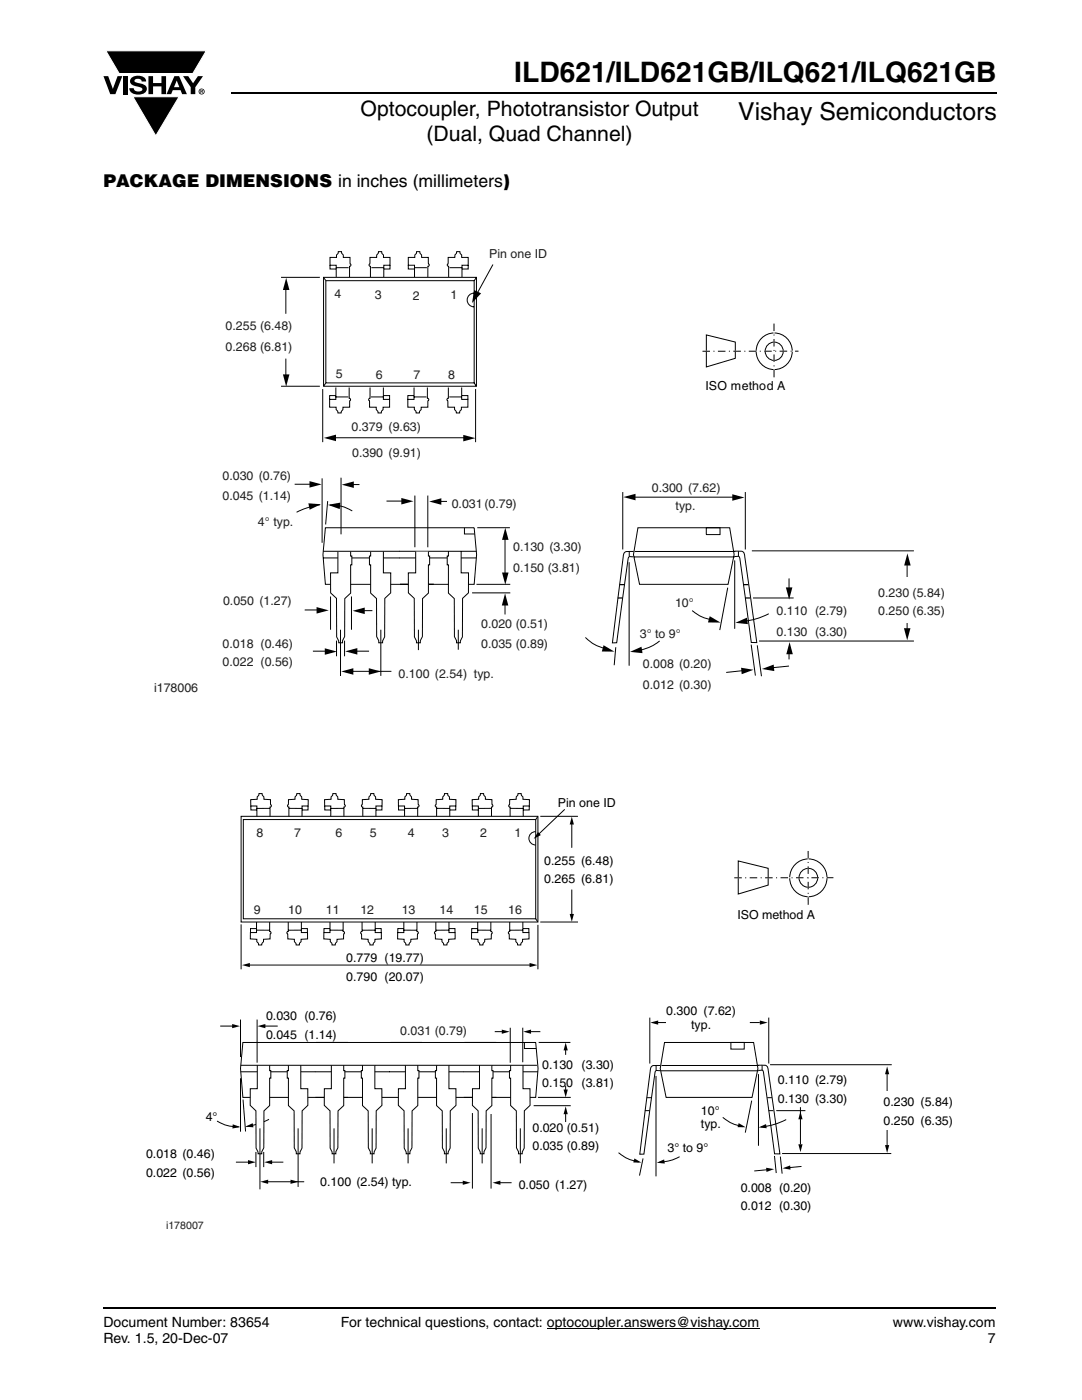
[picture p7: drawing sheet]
<svg xmlns="http://www.w3.org/2000/svg" width="216mm" height="279mm" viewBox="0 0 216 279" stroke-linecap="round" stroke-linejoin="round" font-family="sans-serif">
<path d="M109.1 265.1h42.4" fill="none" stroke="#000" stroke-width=".2"/>
<path d="M20.6 261h178" fill="none" stroke="#000" stroke-width=".36"/>
<path d="M20.6 10.1h20.7v17.2h-20.7z" fill="#fff"/>
<g fill="#000">
<path d="M20.6 15.2h1l.9 2.5 1-2.5h.9l-1.4 3.6h-1zM21.1 10.1h20.1l-2.7 4.6h-14.7zM24.6 15.2h.9v3.6h-.9zM26.3 15.5a2.1 2.1 0 0 1 2.8 .3l.1 .5h-.9a.79 .79 0 0 0-.7-.6 .79 .79 0 0 0-.8 .4l.3 .3 1 .3a1.08 1.08 0 0 1 1.2 1 1.08 1.08 0 0 1-1.1 1.1 1.73 1.73 0 0 1-2.4-1.2h.9a.96 .96 0 0 0 .8 .7 .96 .96 0 0 0 .9-.5 1.31 1.31 0 0 0-1.2-.6 1.03 1.03 0 0 1-1.1-.5 1.03 1.03 0 0 1 .2-1.2zM29.6 15.2h.9v1.4h1.7v-1.4h.9v3.6h-.9v-1.6h-1.7v1.6h-.9zM26.5 19.3h9.2l-4.6 7.8zM36.5 15.2h1.1l.9 1.4 1-1.4h1l-1.5 2.2v1.4h-.9v-1.4z"/>
<path d="M35.3 16.1l-.6 1.3h1.1zM34.8 15.2h.9l1.6 3.6h-1l-.3-.8h-1.5l-.3 .8h-1z"/>
<path d="M40.1 18v.2h.2v-.1zM40 17.9l.4 .1 .1 .1-.2 .2 .2 .3-.3-.3-.1 .3h-.1zM39.8 18.3a.46 .46 0 0 0 .9 0 .46 .46 0 0 0-.9 0zM39.6 18.3a.6 .6 0 0 1 1.2 0 .6 .6 0 0 1-1.2 0z"/>
</g>
<path d="M21.1 10.1h20.1l-2.7 4.6h-14.7zM26.5 19.3h9.2l-4.6 7.8z" fill="none" stroke="#fff" stroke-width=".2"/>
<path d="M46.1 18.6h152.8" fill="none" stroke="#000" stroke-width=".36"/>
<path d="M30.7 49.3h157.9v89.4h-157.9z" fill="#fff"/>
<path d="M64.5 111.3h15.3M64.9 105.3h29.7l.5 5.4-.5 5.9h-29.7l-.5-5.9z" fill="none" stroke="#000" stroke-width=".2"/>
<path d="M74 110.1h2.5v4.2h1.5v4l-1.2 1.1v7.7l-.5 .8v.4h-.7v-.4l-.4-.8-.1-7.6-1.1-1.1v-5.7h-.3v-1.7h.3z" fill="#fff"/>
<path d="M74 110.1v.9h-.3v1.7h.3v5.7l1.1 1.1 .1 7.6 .4 .8v.4h.7v-.4l.5-.8v-7.7l1.2-1.1v-4h-1.5v-4.2" fill="none" stroke="#000" stroke-width=".2"/>
<path d="M67.4 110.1h2.6v.9h.2v1.7h-.2v5.7l-1.2 1.1v7.6l-.5 .8 .1 .4h-.8v-.4l-.4-.8-.1-7.7-1.1-1.1v-4h1.4z" fill="#fff"/>
<g fill="none" stroke="#000" stroke-width=".2">
<path d="M56.1 55.3h7.7M57 56.8v5.8M64.6 55.3h30.5v21.8h-30.5zM64.6 55.4l.4 .6M65 56h29.6v20.4h-29.6zM94.6 58.5a1.37 1.37 0 0 0-1.4 1.4 1.37 1.37 0 0 0 1.4 1.3M95 55.4l-.4 .6M98.4 52.8l-3.7 6.7M56.1 77.1h7.7M57 71.6v4.1M64.4 77.6v10.6M65 76.4l-.4 .7"/>
<path d="M94.6 76.4l.4 .7M94.9 77.6v10.6M58.8 96.6h3.2M64.3 95.5v12.8M66 87.4h27.4M68 95.3v11.3M70 96.7h1.7M124.3 98.2v11.5M125.9 99.2h21M148.7 98.2v11.5M63.8 100.7l-2.2 .5-2.4 1M64.5 110h15.3"/>
<path d="M65.8 100.8l2.7 .3 1.8 .9M67.4 110.1v4.2h-1.4v4l1.1 1.1 .1 7.7 .4 .8v.4h.8l-.1-.4 .5-.8v-7.6l1.2-1.1v-5.7h.2v-1.7h-.2v-.9M79.7 111.3h15.4M92.7 105.3v1.3h2M94.2 118.3h7.6M95.1 116.6h6.7M95.2 105.3h6.6M100.8 106.6v8.7M100.8 119.8v2.8M125.5 112.2v20.7M126.4 110.1h-.7a1 1 0 0 0-1.4 1.1l-2.1 17.1h.9l2.3-17a.81 .81 0 0 1 .9-.2h.1M126.6 111.1h20"/>
<path d="M126.7 110.1h20M127.3 105.3h18.3l.9 5.4-1.2 5.9h-17.7l-1.2-5.9zM140.9 105.3h2.8v1.4h-2.8zM145.2 117.3l-1.6 8.4M146.5 110h.8a1 1 0 0 1 1.3 1.1l2.4 17.1h-1.1l-2.3-16.9a.81 .81 0 0 0-1-.3M146.6 111.8v13.7M150.3 119.3h8.1M157.4 115.4v3.1M62.4 130h2.7M67.1 127.9v3.1M67.9 125.7v9.2M68.8 127.9v3.1"/>
<path d="M69.5 134h8.6M71 130h2.6M76 125.7v9.2M116.8 127.2l1.6 1.3 2.4 1M122.9 129.2l-.3 3.6M131.6 127.9l-1.5 1-2.4 .9M138.1 121.9l1.7 1.1 2.5 .8M149.9 128.7l.8 6.1M151.1 128.8l.8 6.2M151.5 127.9h30.9M153.4 122.5l-2.2 .9-2.9 .6M157.4 129.4v2.2"/>
</g>
<g fill="#000">
<path d="M57.1 55.5l.7 2.4h-1.3zM94.6 57.9l1.4 .6-1.8 2zM56.5 74.7h1.3l-.7 2.4zM61.8 96l2.4 .7-2.4 .6zM64.6 87.4l2.4-.7v1.3zM68.2 96.7l2.4-.6v1.3zM92.4 86.8l2.5 .6-2.5 .7zM124.4 99.2l2.4-.6v1.3zM146.1 98.6l2.4 .7-2.4 .6zM61.5 100.4l2.5 .2-2.2 1.1zM65.4 100.8l2.5-.5-.1 1.3zM100.8 105.3l.7 2.4h-1.3z"/>
<path d="M100.2 114.3h1.3l-.7 2.4zM156.8 117.2h1.3l-.6 2.5zM64.8 129.4l2.4 .6-2.4 .7zM68.1 134l2.4-.6v1.3zM68.9 130l2.4-.7v1.3zM73.6 133.4l2.4 .6-2.4 .7zM100.8 118.4l.6 2.4h-1.3zM120.4 128.8l2.2 1.2h-2.5zM125.7 130.1l2.3-1 .2 1.3zM141.6 123l2.2 1.3-2.5-.1zM146.7 124.3l2.3-1 .2 1.3zM157.5 128.1l.7 2.5h-1.3z"/>
</g>
<path d="M79.8 116.6h6.8M123.3 119.3h.9M123.6 116.7h1M148.4 116.7h.9M148.7 119.3h.9" fill="none" stroke="#000" stroke-width=".25"/>
<path d="M89.5 110.1h2.5v4.2h1.5v4l-1.2 1.1v7.7l-.4 .8v.4h-.8v-.4l-.4-.8-.1-7.6-1.1-1.1v-5.7h-.3v-1.7h.3z" fill="#fff"/>
<path d="M79.7 110h15.4M89.5 110.1v.9h-.3v1.7h.3v5.7l1.1 1.1 .1 7.6 .4 .8v.4h.8v-.4l.4-.8v-7.7l1.2-1.1v-4h-1.5v-4.2M125.6 110v1M147.3 110v1M150 109.9h32.4M181 112.3v13.8M148.8 133.8l-3.9 .4M157.4 132.9l-4.1 .5" fill="none" stroke="#000" stroke-width=".2"/>
<path d="M181.1 110.4l.6 2.5h-1.3zM147.9 133.3l2.4 .4-2.3 .9zM152 133.5l2.4-.9 .1 1.3zM180.4 125.4h1.3l-.7 2.4z" fill="#000"/>
<path d="M180.5 115.1h1v9.1h-1z" fill="#fff"/>
<g fill="none" stroke="#000" stroke-width=".2">
<path d="M65.8 52.9v.8h1.2M67 53.4h2.6M67.1 55.3v-2.4h-1.3v-1.5h1.3v-.5l.4-.3v-.4h.6l.1 .4 .3 .3v.5h1.3v1.1l.2 .3v.2l-.3 .1v2.2M73.9 55.3v-2.2l-.2-.1-.1-.2 .2-.3v-1.1h1.4v-.5l.3-.3v-.4h.7v.4l.3 .3v.5h1.3v1.5h-1.2v2.4M74.1 53.4h2.5M77.8 52.9v.8h-1.2M81.5 52.9v.8h1.1M82.6 53.4h2.6M82.7 55.3v-2.4h-1.2v-1.5h1.3v-.5l.3-.3v-.4h.7v.4l.3 .3v.5h1.4v1.1l.1 .3v.2l-.2 .1v2.2M89.5 55.3v-2.2l-.2-.1-.1-.2 .2-.3v-1.1h1.4v-.5l.3-.3v-.4h.7v.4l.3 .3v.5h1.3v1.5h-1.2v2.4M89.7 53.4h2.5M93.4 52.9v.8h-1.2"/>
<path d="M67 78.9h-1.2v.8M67 79.2h2.5M67 77.3v2.4h-1.2v1.6h1.3v.5l.3 .3v.3h.7v-.3l.3-.3v-.5h1.4v-1.2l.1-.3v-.2l-.2-.1v-2.2M73.8 77.3v2.2l-.2 .1v.2l.1 .3v1.2h1.4v.5l.3 .3v.3h.7v-.3l.3-.3v-.5h1.3v-1.6h-1.2v-2.4M74 79.2h2.6M76.6 78.9h1.1v.8M82.6 78.9h-1.2v.8M82.6 79.2h2.5M82.6 77.3v2.4h-1.2v1.6h1.3v.5l.3 .3v.3h.7v-.3l.3-.3v-.5h1.4v-1.2l.2-.3-.1-.2-.2-.1v-2.2M89.5 77.3v2.2l-.3 .1v.2l.2 .3v1.2h1.3v.5l.3 .3 .1 .3h.6v-.3l.4-.3v-.5h1.3v-1.6h-1.3v-2.4M89.6 79.2h2.6M92.2 78.9h1.2v.8"/>
</g>
<path d="M82.9 110.1h2.6v.9h.2v1.7h-.2v5.7l-1.2 1.1v7.6l-.4 .8v.4h-.8v-.4l-.4-.8v-7.7l-1.2-1.1v-4h1.4z" fill="#fff"/>
<path d="M82.8 98.9v10.3M85.4 98.9v10.3M65.4 100l-.4 4.7M66 119v6.7M70.1 119v6.7M77.1 100h3.2M82.9 110.1v4.2h-1.4v4l1.2 1.1v7.7l.4 .8v.4h.8v-.4l.4-.8v-7.6l1.2-1.1v-5.7h.2v-1.7h-.2v-.9M87.5 100.1h1.7M60.8 121.7h2.6M71.7 121.9h2.6M83.5 125.7v4M91.4 125.7v4" fill="none" stroke="#000" stroke-width=".2"/>
<path d="M80.1 99.4l2.4 .6-2.4 .7zM85.6 100.1l2.5-.7v1.3zM63.2 121.2l2.4 .6-2.4 .7zM70.4 121.9l2.4-.6v1.3z" fill="#000"/>
<path d="M140.9 66.8l5.8 1.5v3.2l-5.8 1.7z" fill="#fff"/>
<path d="M140.9 66.8l5.8 1.5v3.2l-5.8 1.7z" fill="none" stroke="#000" stroke-width=".2"/>
<circle cx="154.5" cy="70.1" r="3.6" fill="#fff"/>
<circle cx="154.5" cy="70.1" r="3.6" fill="none" stroke="#000" stroke-width=".2"/>
<circle cx="154.5" cy="70.1" r="1.81" fill="#fff"/>
<circle cx="154.5" cy="70.1" r="1.81" fill="none" stroke="#000" stroke-width=".2"/>
<path d="M140.2 70.1h19.1z" fill="#fff"/>
<path d="M140.2 70.1h19.1" fill="none" stroke="#000" stroke-width=".2" stroke-dasharray="1.5 .7 .2 .7" stroke-linecap="butt"/>
<path d="M154.4 64.6l.1 10.7z" fill="#fff"/>
<path d="M154.5 75.3l-.1-10.7" fill="none" stroke="#000" stroke-width=".2" stroke-dasharray="1.5 .7 .2 .7" stroke-linecap="butt"/>
<path d="M29.1 158.3h161v87.6h-161z" fill="#fff"/>
<g fill="none" stroke="#000" stroke-width=".2">
<path d="M48.1 162.9l.4 .6M50.1 160.9v.7h1.1M51.3 163.2v-2.3h-1.3v-1.3l1.3-.1v-.5l.3-.3 .1-.3h.6v.3l.4 .3v.5l1.3 .1v.8l.2 .3-.1 .3-.2 .1v2.1M53.9 161.3h-2.7M57.6 163.2v-2.1l-.2-.1v-.3l.2-.3v-.8l1.3-.1v-.5l.3-.3v-.3h.7v.3l.3 .3v.5l1.3 .1v1.3h-1.2v2.3M57.7 161.3h2.6M61.5 160.9v.7h-1.2M64.8 160.9v.7h1.2M66 163.2v-2.3h-1.2v-1.3l1.3-.1v-.5l.3-.3v-.3h.6l.1 .3 .3 .3v.5l1.3 .1v.8l.2 .3v.3l-.3 .1v2.1M68.6 161.3h-2.7M72.4 163.2v-2.1l-.2-.1-.1-.3 .2-.3v-.8l1.3-.1v-.5l.3-.3 .1-.3h.6v.3l.4 .3v.5l1.2 .1v1.3h-1.2v2.3M72.4 161.3h2.7"/>
<path d="M76.2 160.9v.7h-1.1M79.5 160.9v.7h1.2M80.7 163.2v-2.3h-1.2v-1.3l1.3-.1v-.5l.3-.3v-.3h.7v.3l.3 .3v.5l1.3 .1v.8l.2 .3v.3l-.3 .1v2.1M83.3 161.3h-2.6M87.1 163.2v-2.1l-.2-.1-.1-.3 .2-.3v-.8l1.3-.1v-.5l.4-.3v-.3h.6l.1 .3 .3 .3v.5l1.3 .1v1.3h-1.3v2.3M87.1 161.3h2.7M90.9 160.9v.7h-1.1M94.3 160.9v.7h1.1M95.5 163.2v-2.3h-1.3v-1.3l1.3-.1v-.5l.3-.3 .1-.3h.6v.3l.3 .3 .1 .5 1.3 .1v.8l.1 .3v.3l-.2 .1v2.1M98.1 161.3h-2.7M101.8 163.2v-2.1l-.3-.1v-.3l.2-.3v-.8l1.3-.1v-.5l.3-.3 .1-.3h.6v.3l.3 .3v.5l1.3 .1v1.3h-1.2v2.3M101.8 161.3h2.7"/>
<path d="M105.6 160.9v.7h-1.2M107.8 162.9h7.5M114.1 164.3v4.9M114.1 177.5v5.1M48.1 184.5v8.9M48.6 183.4l-.5 .6M49.6 192.6h56.3M51.1 185.6h2.7M51.1 185.3h-1.1v.8M51.2 183.8v2.3h-1.2l-.1 1.3 1.3 .1v.4l.4 .3v.4h.6l.1-.3 .3-.4v-.4l1.3-.1v-.9l.2-.3-.1-.2-.2-.1v-2.1M57.5 183.8v2.1l-.2 .1-.1 .2 .2 .3v.9l1.3 .1v.4l.4 .4v.3h.6l.1-.4 .3-.3v-.4l1.3-.1v-1.3h-1.3v-2.3M60.2 185.3h1.1v.8"/>
<path d="M60.2 185.6h-2.7M65.8 185.6h2.7M65.8 185.3h-1.2v.8M65.8 183.8v2.3h-1.2v1.3l1.3 .1v.4l.3 .3 .1 .4h.6v-.3l.3-.4v-.4l1.4-.1v-.9l.1-.3v-.2l-.2-.1v-2.1M72.2 183.8v2.1l-.2 .1v.2l.2 .3v.9l1.3 .1v.4l.3 .4v.3h.7v-.4l.3-.3v-.4l1.3-.1v-1.3h-1.2v-2.3M74.9 185.3h1.2v.8M74.9 185.6h-2.6M80.5 185.6h2.7M80.5 185.3h-1.1v.8M80.6 183.8v2.3h-1.2l-.1 1.3 1.3 .1v.4l.3 .3 .1 .4h.6l.1-.3 .3-.4v-.4l1.3-.1v-.9l.2-.3-.1-.2-.2-.1v-2.1M87 183.8v2.1l-.3 .1v.2l.2 .3v.9l1.3 .1v.4l.3 .4v.3h.7v-.4l.3-.3v-.4l1.3-.1v-1.3h-1.2v-2.3M89.6 185.3h1.2v.8"/>
<path d="M89.6 185.6h-2.6M95.3 185.6h2.6M95.3 185.3h-1.2v.8M95.3 183.8v2.3h-1.2v1.3l1.3 .1v.4l.3 .3v.4h.7v-.3l.3-.4v-.4l1.3-.1v-.9l.2-.3v-.2l-.3-.1v-2.1M101.7 183.8v2.1l-.2 .1-.1 .2 .2 .3v.9l1.3 .1v.4l.3 .4 .1 .3h.6l.1-.4 .3-.3v-.4l1.3-.1v-1.3h-1.3v-2.3M104.4 185.3h1.1v.8M104.4 185.6h-2.7M107.3 184.6v8.8M107.8 184h7.5M43.9 204.8h2.6M48 203.5v7.5M48 215.2v10.7"/>
<path d="M48 213.9h14.9M48.5 208h58.4l.5 5.2-.5 5.8h-58.4l-.5-5.8zM48.5 219.4l.5 6.4M51.3 203.5v8.6M52.7 204.8h2.7M62.9 219h6.6M63.1 208h6.3M129 219.1h1M129.7 203.1v9.2M130.9 214.7v20.1M131.2 204.1h20.4M131.8 212.6h-.7a.97 .97 0 0 0-1.4 1.2l-2 16.5h.8l2.2-16.4a.9 .9 0 0 1 1-.3"/>
<path d="M131.9 213.7h19.5M132 212.6h19.5M132.6 208h17.8l.8 5.2-1.1 5.8h-17.2l-1.2-5.8zM145.8 208h2.7v1.4h-2.7zM150 219.7l-1.3 6.3M151.3 212.6h.7a.97 .97 0 0 1 1.3 1.1l2.3 16.6h-1l-2.3-16.5a.89 .89 0 0 0-1-.2M151.3 214.4v14.3M153.1 219.1h.9M153.4 203.1v9.2M43.3 223.7l1.8 .8 2.5 .4M47.1 231.9h2.6M51.1 229.9v3"/>
<path d="M52.6 229.9v3M53.3 235.8h7.4M54 231.9h2.5M123.4 230l1.6 1.1 2.5 .8M128.3 231.2l-.7 3.4M128.7 221.7h.9M135.6 230.8l-1.6 .7-2.4 .5M144.2 223l1.6 1.1 2.5 .8M153.1 233.4l-2.6 .3M153.4 221.7h.9M154.5 230.7l.4 3.4M154.9 221.7h5.8"/>
<path d="M155.7 230.8l.4 3.4M156.1 230.2h21.7M156.9 223.4l-2.1 .9-2.9 .6M159.7 221v7.4M159.9 232.8l-2.5 .2"/>
</g>
<g fill="#000">
<path d="M114.1 163l.4 1.5h-.8zM48.3 192.6l1.6-.4v.8zM105.7 192.2l1.5 .4-1.5 .4zM113.7 182.4h.8l-.4 1.6zM46.3 204.4l1.6 .4-1.6 .4zM51.4 204.8l1.5-.4v.8zM129.8 204.1l1.5-.4v.8zM151.6 203.7l1.6 .4-1.6 .4zM46.4 224.4l1.6 .5-1.6 .3zM49.5 231.5l1.6 .4-1.6 .5zM49 224.9l1.4-.7 .2 .8zM51.9 235.8l1.6-.4v.9z"/>
<path d="M52.7 231.9l1.6-.4v.9zM58 235.4l1.5 .4-1.5 .5zM126.6 231.2l1.4 .8h-1.6zM131 232l1.5-.6 .2 .8zM147.4 224.1l1.4 .9-1.6-.1zM152.9 233l1.6 .3-1.6 .6zM151.4 225l1.4-.7 .2 .9zM156.1 233.2l1.6-.6v.8zM159.7 221.8l.4 1.6h-.8zM159.3 228.4h.8l-.4 1.5z"/>
</g>
<path d="M48.1 162.9h59.2v21.1h-59.2z" fill="#fff"/>
<g fill="none" stroke="#000" stroke-width=".2">
<path d="M48.1 162.9h59.2v21.1h-59.2zM48.5 163.6h58.4v19.8h-58.4zM106.9 166a1.33 1.33 0 0 0-1.4 1.3 1.33 1.33 0 0 0 1.4 1.3M107.3 162.9l-.4 .7M112.7 161.5l-5.2 5M106.9 183.3l.4 .7M62.8 213.9h44.5M77.9 208h6.3M92.5 219h6.6M92.7 208h6.3M96.3 218.4v2M104.6 208v1.3h2.4"/>
<path d="M107.3 219h6.6M107.5 208h6.3M112.9 209.4v1.1M112.9 216.7v1M130.9 212.6v.9M152.1 212.6v.9M53.7 223.4l-2.4 .9-2.1 .5M106.5 220.7h7.4M112.9 222.1v1.8"/>
</g>
<path d="M107.3 166l.6 .7-1.4 .7zM112.9 208.1l.4 1.5h-.8zM112.5 217.4h.8l-.4 1.6zM112.9 220.8l.4 1.6h-.8z" fill="#000"/>
<path d="M101.9 212.6h2.5v4.7h1.4v3.3l-1.2 1.1v7.4l-.4 .8v.4h-.7v-.4l-.4-.8-.1-7.4-1.1-1.1v-5.4h-.2v-1.5h.2z" fill="#fff"/>
<path d="M101.9 212.6v1.1h-.2v1.5h.2v5.4l1.1 1.1 .1 7.4 .4 .8v.4h.7v-.4l.4-.8v-7.4l1.2-1.1v-3.3h-1.4v-4.7M103.8 225.2v7" fill="none" stroke="#000" stroke-width=".2"/>
<path d="M95.7 212.6h2.4v1.1h.3v1.5h-.3v5.4l-1.1 1.1v7.4l-.4 .8v.4h-.8v-.4l-.4-.8v-7.4l-1.1-1.1v-3.3h1.4z" fill="#fff"/>
<path d="M95.7 212.6v4.7h-1.4v3.3l1.1 1.1v7.4l.4 .8v.4h.8v-.4l.4-.8v-7.4l1.1-1.1v-5.4h.3v-1.5h-.3v-1.1M96.2 225.2v7" fill="none" stroke="#000" stroke-width=".2"/>
<path d="M87.1 212.6h2.5v4.7h1.4v3.3l-1.2 1.1v7.4l-.4 .8v.4h-.7v-.4l-.4-.8-.1-7.4-1.1-1.1v-5.4h-.2v-1.5h.2z" fill="#fff"/>
<path d="M87.1 212.6v1.1h-.2v1.5h.2v5.4l1.1 1.1 .1 7.4 .4 .8v.4h.7v-.4l.4-.8v-7.4l1.2-1.1v-3.3h-1.4v-4.7M89 225.2v7" fill="none" stroke="#000" stroke-width=".2"/>
<path d="M80.9 212.6h2.5v1.1h.2v1.5h-.2v5.4l-1.2 1.1v7.4l-.4 .8v.4h-.7l-.1-.4-.3-.8-.1-7.4-1.1-1.1v-3.3h1.4z" fill="#fff"/>
<path d="M80.9 212.6v4.7h-1.4v3.3l1.1 1.1 .1 7.4 .3 .8 .1 .4h.7v-.4l.4-.8v-7.4l1.2-1.1v-5.4h.2v-1.5h-.2v-1.1M81.4 225.2v7" fill="none" stroke="#000" stroke-width=".2"/>
<path d="M72.3 212.6h2.5v4.7h1.4v3.3l-1.1 1.1-.1 7.4-.4 .8v.4h-.7v-.4l-.4-.8v-7.4l-1.2-1.1v-5.4h-.2v-1.5h.2z" fill="#fff"/>
<path d="M72.3 212.6v1.1h-.2v1.5h.2v5.4l1.2 1.1v7.4l.4 .8v.4h.7v-.4l.4-.8 .1-7.4 1.1-1.1v-3.3h-1.4v-4.7M74.3 225.2v7" fill="none" stroke="#000" stroke-width=".2"/>
<path d="M66.1 212.6h2.5v1.1h.2v1.5h-.2v5.4l-1.2 1.1v7.4l-.4 .8v.4h-.7v-.4l-.4-.8-.1-7.4-1.1-1.1v-3.3h1.4z" fill="#fff"/>
<path d="M66.1 212.6v4.7h-1.4v3.3l1.1 1.1 .1 7.4 .4 .8v.4h.7v-.4l.4-.8v-7.4l1.2-1.1v-5.4h.2v-1.5h-.2v-1.1M66.6 225.2v7" fill="none" stroke="#000" stroke-width=".2"/>
<path d="M57.5 212.6h2.5v4.7h1.4v3.3l-1.1 1.1v7.4l-.4 .8v.4h-.8v-.4l-.4-.8v-7.4l-1.2-1.1v-5.4h-.2v-1.5h.2z" fill="#fff"/>
<path d="M57.5 212.6v1.1h-.2v1.5h.2v5.4l1.2 1.1v7.4l.4 .8v.4h.8v-.4l.4-.8v-7.4l1.1-1.1v-3.3h-1.4v-4.7M59.5 225.2v11.7" fill="none" stroke="#000" stroke-width=".2"/>
<path d="M51.3 212.6h2.5v1.1h.2v1.5h-.2v5.4l-1.1 1.1-.1 7.4-.4 .8v.4h-.7v-.4l-.4-.8v-7.4l-1.2-1.1v-3.3h1.4z" fill="#fff"/>
<path d="M48 212.6h59.1M51.3 212.6v4.7h-1.4v3.3l1.2 1.1v7.4l.4 .8v.4h.7v-.4l.4-.8 .1-7.4 1.1-1.1v-5.4h.2v-1.5h-.2v-1.1M98.7 205.9h1.6M101.8 205.1v7M104.3 205.1v6.9M105.9 205.9h1.9M153.7 212.5h24.2M177 213.8v15M51.9 225.2v12.2" fill="none" stroke="#000" stroke-width=".2"/>
<path d="M100.1 205.5l1.6 .4-1.6 .4zM104.4 205.9l1.6-.4v.8zM177 212.8l.4 1.6h-.8zM176.6 228.5h.8l-.4 1.6z" fill="#000"/>
<g fill="#fff">
<path d="M132.9 203.7h16.6l.2 .9h-16.8z"/>
<path d="M176.3 217.8h1.2v7.7h-1.2z"/>
</g>
<path d="M89.9 236h2.6M94.3 222.1v15.1M98 222.3v14.9M99.5 236h2.6" fill="none" stroke="#000" stroke-width=".2"/>
<path d="M92.3 235.6l1.6 .4-1.6 .5zM98.3 236l1.5-.4v.9z" fill="#000"/>
<path d="M147.3 171.8l6 1.5v3.3l-6 1.8z" fill="#fff"/>
<path d="M147.3 171.8l6 1.5v3.3l-6 1.8z" fill="none" stroke="#000" stroke-width=".2"/>
<circle cx="161.3" cy="175.2" r="3.7" fill="#fff"/>
<circle cx="161.3" cy="175.2" r="3.7" fill="none" stroke="#000" stroke-width=".2"/>
<circle cx="161.3" cy="175.2" r="1.87" fill="#fff"/>
<circle cx="161.3" cy="175.2" r="1.87" fill="none" stroke="#000" stroke-width=".2"/>
<path d="M146.5 175.2h19.8z" fill="#fff"/>
<path d="M146.5 175.2h19.8" fill="none" stroke="#000" stroke-width=".2" stroke-dasharray="1.5 .7 .2 .7" stroke-linecap="butt"/>
<path d="M161.3 169.5v11.1z" fill="#fff"/>
<path d="M161.3 180.6v-11.1" fill="none" stroke="#000" stroke-width=".2" stroke-dasharray="1.5 .7 .2 .7" stroke-linecap="butt"/>
<text font-size="5.6" x="102.6" y="16.4">ILD621/ILD621GB/ILQ621/ILQ621GB</text>
<text font-size="4.9" x="147.3" y="24">Vishay Semiconductors</text>
<g font-size="4.2">
<text x="71.9" y="23.1">Optocoupler, Phototransistor Output</text>
<text x="85.1" y="28.1">(Dual, Quad Channel)</text>
</g>
<text font-size="3.5" x="20.6" y="37.3">PACKAGE DIMENSIONS in inches (millimeters)</text>
<g font-size="2.8">
<text x="20.6" y="264.9">Document Number: 83654</text>
<text x="20.6" y="268.1">Rev. 1.5, 20-Dec-07</text>
<text x="68" y="264.9">For technical questions, contact: optocoupler.answers@vishay.com</text>
<text x="178.2" y="264.9">www.vishay.com</text>
<text x="197.1" y="268.1">7</text>
</g>
<g font-size="2.5" fill="#231f20">
<text x="97.6" y="51.4">Pin one ID</text>
<text x="66.8" y="59.6">4</text>
<text x="74.8" y="59.7">3</text>
<text x="82.3" y="59.8">2</text>
<text x="89.9" y="59.7">1</text>
<text x="45" y="65.9">0.255 (6.48)</text>
<text x="45" y="70">0.268 (6.81)</text>
<text x="67" y="75.4">5</text>
<text x="75" y="75.6">6</text>
<text x="82.5" y="75.6">7</text>
<text x="89.4" y="75.6">8</text>
<text x="70.2" y="86.1">0.379 (9.63)</text>
<text x="44.4" y="95.7">0.030 (0.76)</text>
<text x="70.3" y="91.2">0.390 (9.91)</text>
<text x="44.4" y="99.8">0.045 (1.14)</text>
<text x="90.1" y="101.3">0.031(0.79)</text>
<text x="130.1" y="98.1">0.300 (7.62)</text>
<text x="134.8" y="101.8">typ.</text>
<text x="51.5" y="104.9">4° typ.</text>
<text x="102.4" y="110">0.130 (3.30)</text>
<text x="102.4" y="114.1">0.150 (3.81)</text>
<text x="175.2" y="119.1">0.230 (5.84)</text>
<text x="44.5" y="120.7">0.050 (1.27)</text>
<text x="96" y="125.3">0.020 (0.51)</text>
<text x="134.7" y="121.2">10°</text>
<text x="154.9" y="122.8">0.110 (2.79)</text>
<text x="175.2" y="122.8">0.250 (6.35)</text>
<text x="44.4" y="129.2">0.018 (0.46)</text>
<text x="96" y="129.4">0.035 (0.89)</text>
<text x="127.7" y="127.4">3° to 9°</text>
<text x="154.9" y="126.9">0.130 (3.30)</text>
<text x="44.4" y="133">0.022 (0.56)</text>
<text x="79.5" y="135.3">0.100 (2.54) typ.</text>
<text x="128.3" y="133.4">0.008 (0.20)</text>
<text x="128.3" y="137.5">0.012 (0.30)</text>
<text x="30.7" y="138.1">i178006</text>
<text x="51.2" y="167.1">8</text>
<text x="58.7" y="167.1">7</text>
<text x="66.9" y="167.1">6</text>
<text x="73.8" y="167.1">5</text>
<text x="81.4" y="167.1">4</text>
<text x="88.2" y="167.1">3</text>
<text x="95.8" y="167.1">2</text>
<text x="102.6" y="167.1">1</text>
<text x="50.6" y="182.4">9</text>
<text x="57.5" y="182.4">10</text>
<text x="65" y="182.4">11</text>
<text x="71.9" y="182.4">12</text>
<text x="80.1" y="182.4">13</text>
<text x="87.7" y="182.4">14</text>
<text x="94.6" y="182.4">15</text>
<text x="101.4" y="182.4">16</text>
<text x="79.9" y="206.6">0.031 (0.79)</text>
</g>
<g font-size="2.5">
<text x="140.8" y="77.8">ISO method A</text>
<text x="111.3" y="161.1">Pin one ID</text>
<text x="108.6" y="172.6">0.255 (6.48)</text>
<text x="108.6" y="176.3">0.265 (6.81)</text>
<text x="147.1" y="183.5">ISO method A</text>
<text x="69.1" y="192">0.779 (19.77)</text>
<text x="69.1" y="195.7">0.790 (20.07)</text>
<text x="53.1" y="203.7">0.030 (0.76)</text>
<text x="132.9" y="202.5">0.300 (7.62)</text>
<text x="53.1" y="207.3">0.045 (1.14)</text>
<text x="137.9" y="205.4">typ.</text>
<text x="108.2" y="213.3">0.130 (3.30)</text>
<text x="108.2" y="217">0.150 (3.81)</text>
<text x="155.2" y="216.4">0.110 (2.79)</text>
<text x="155.2" y="220.1">0.130 (3.30)</text>
<text x="176.3" y="220.8">0.230 (5.84)</text>
<text x="41.1" y="223.7">4°</text>
<text x="106.2" y="225.8">0.020 (0.51)</text>
<text x="139.9" y="222.5">10°</text>
<text x="139.9" y="225.1">typ.</text>
<text x="176.3" y="224.5">0.250 (6.35)</text>
<text x="29.2" y="231.2">0.018 (0.46)</text>
<text x="106.2" y="229.5">0.035 (0.89)</text>
<text x="133.2" y="229.9">3° to 9°</text>
<text x="29.2" y="234.9">0.022 (0.56)</text>
<text x="63.9" y="236.8">0.100 (2.54) typ.</text>
<text x="103.5" y="237.3">0.050 (1.27)</text>
<text x="147.8" y="237.9">0.008 (0.20)</text>
<text x="147.8" y="241.5">0.012 (0.30)</text>
</g>
<text font-size="2.1" fill="#231f20" x="33.1" y="245.4">i178007</text>
</svg>
